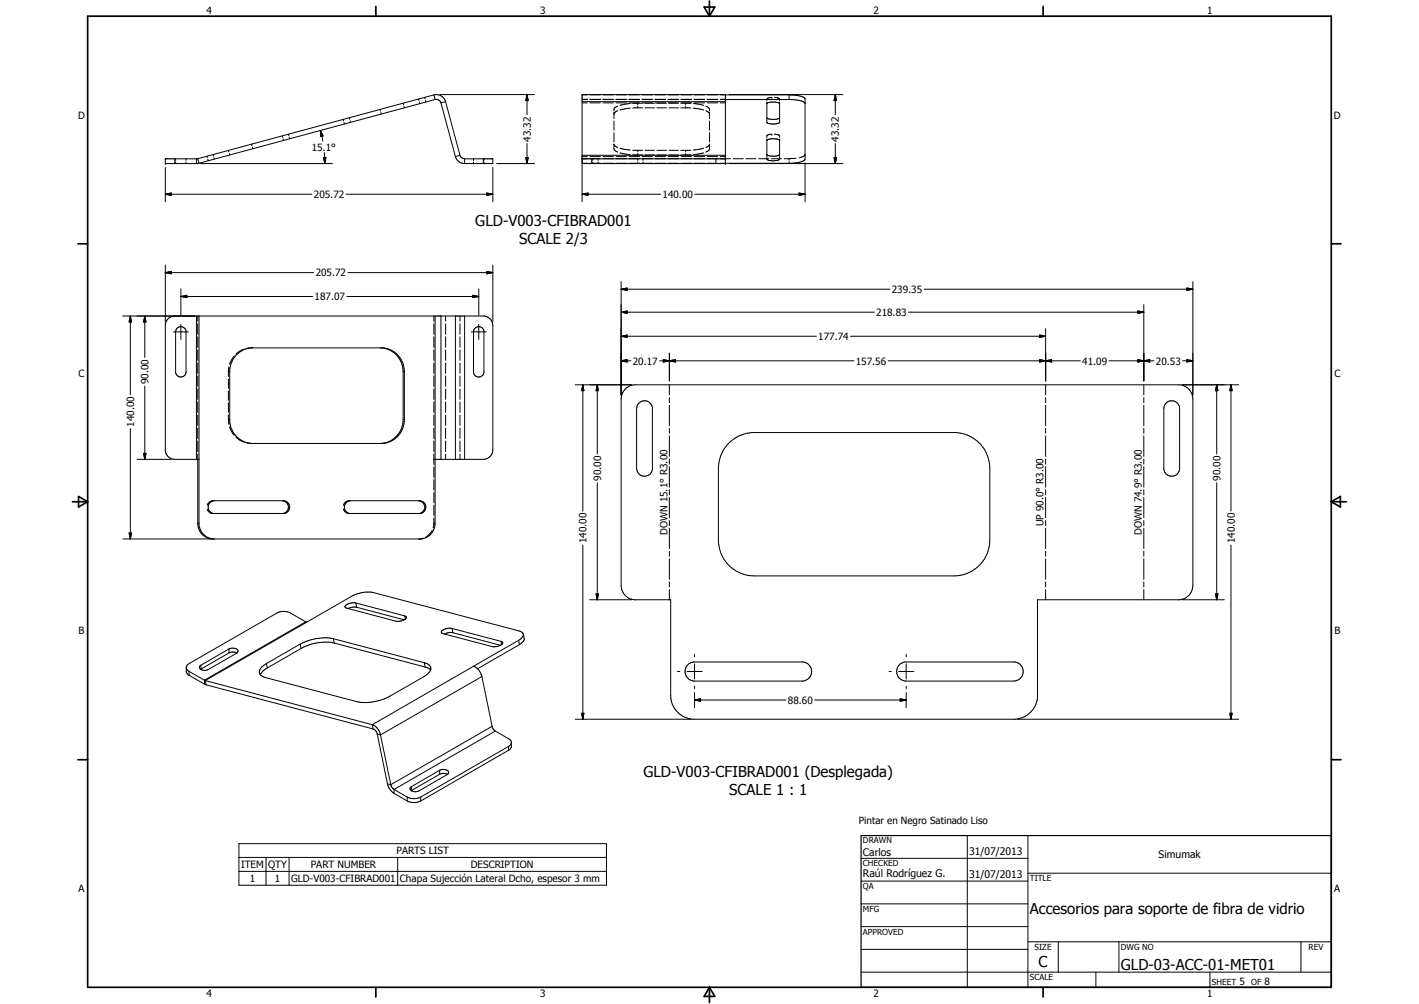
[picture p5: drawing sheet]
<svg xmlns="http://www.w3.org/2000/svg" width="594mm" height="420mm" viewBox="0 0 594 420" stroke-linecap="round" stroke-linejoin="round" font-family="sans-serif">
<g fill="none" stroke="#000" stroke-width=".42">
<path d="M181.6 39.7l.6 2M181.6 39.7l-98.8 26.7M181.6 39.7a4.1 4.1 0 0 1 5 2.8M184.3 39.6h39.5M220.6 39.6l.5 2.5h-1zM220.6 39.6v8.4M243.7 39.7h2.2M247 39.7h4.4M252.4 39.7h4.4M257.9 39.7h4.3M263.3 39.7h4.4M268.8 39.7h4.4"/>
<path d="M274.3 39.7h4.3M279.7 39.7h4.3M285.2 39.7h4.3M290.6 39.7h4.4M296.1 39.7h4.3M301.5 39.7h28.9M305.3 39.6h47.6M330.4 39.7l4 .3 2.2 .8 .5 .6v25.2l-.3 .5-2.4 .9-3.4 .3h-29.5M330.4 39.7v2M349.7 39.6l.5 2.5h-1zM349.7 39.6v8.4M118.1 56.9l.3 .6"/>
<path d="M118.5 58.1l.2 .7M120.8 56.1l.1 .7M121.1 57.4l.2 .7M134.1 54.6l1.1 2.3-.9 .2zM134.1 54.6l1.1 4.5M143.7 50l.1 .6M144 51.3l.2 .6M146.2 49.3l.2 .6M146.6 50.5l.2 .7M159.1 45.8l.2 .6M159.5 47.1l.1 .7M168.8 43.2l.1 .7"/>
<path d="M169.1 44.5l.2 .6M175.2 41.4l.2 .7M175.5 42.7l.2 .7M177.8 40.8l.2 .6M178.1 42l.2 .7M182.2 41.7l-98.9 26.6M182.2 41.7a2.04 2.04 0 0 1 2.4 1.4M184.6 43.1l6.1 22.4M186.6 42.5l6 22.5M186.6 42.5l-2 .6M243.7 41.6h2.2M243.7 41.7h2.2"/>
<path d="M243.7 43.1h2.2M243.7 42.5h60M247 41.6h4.4M247 41.7h4.4M247 43.1h4.4M252.4 41.6h4.4M252.4 41.7h4.4M252.4 43.1h4.4M257 47.1v2.6M257 50.6v3.9M257 55.5v3.9M257.9 41.6h4.3"/>
<path d="M257.9 41.7h4.3M257.9 43.1h4.3M258.6 44.4l-.2 .1a1.67 1.67 0 0 0-1.4 1.9M258.6 46.4l-1.3 .8-.3 .6M263.3 41.6h4.4M263.3 41.7h4.4M263.3 43.1h4.4M263.8 43.3l-4.2 .8M263.8 45.3l-4.2 .7M267 43.2v.7M267 44.5v.6M268.8 41.6h4.4"/>
<path d="M268.8 41.7h4.4M268.8 43.1h4.4M269.1 43.2l-4.2 .1M269.1 45.1l-4.2 .1M270 43.2h4M270 45.1h4M274.3 41.6h4.3M274.3 41.7h4.3M274.3 43.1h4.3M275 43.2h4.1M275 45.1h4.1M279.7 41.6h4.3"/>
<path d="M279.7 41.7h4.3M279.7 43.1h4.3M280.1 43.2h3.9M280.1 45.1h3.9M285 43.2l4.2 .1M285 45.1l4.2 .1M285.2 41.6h4.3M285.2 41.7h4.3M285.2 43.1h4.3M287.1 43.2v.7M287.1 44.5v.6M290.3 43.3l4.2 .8"/>
<path d="M290.3 45.3l4.2 .7M290.6 41.6h4.4M290.6 41.7h4.4M290.6 43.1h4.4M295.5 44.4l.2 .1a1.67 1.67 0 0 1 1.3 1.9M295.5 46.4l1.3 .8 .2 .6M296.1 41.6h4.3M296.1 41.7h4.3M296.1 43.1h4.3M297 47.1v2.6M297 50.6v3.9M297 55.5v3.9"/>
<path d="M301.5 41.6h2.2M301.5 41.7h30.7l3.5 .6 .9 .5 .5 .6M301.5 43.1h2.2M321 58.1l.1 8.6a5.6 5.6 0 0 0 4.6 .4l.7-.5v-8.5M321 42.7v8.5a5.3 5.3 0 0 0 5.4 0v-8.5M321 58.8l.1-.2a6.9 6.9 0 0 1 4.8-.2l.5 .4M321 43.4l.5-.4 1.2-.3h2l1.2 .3 .5 .4M321 49.3l.1 .2a6.9 6.9 0 0 0 5.2 0l.1-.2M323.1 40.8l-1.8 .3-.3 1M323.1 56.2l-.7 .1a1.05 1.05 0 0 0-1.4 1.2M324.3 40.8h.4a1.24 1.24 0 0 1 1.7 1.3M324.3 56.2l.7 .1a1.09 1.09 0 0 1 1.4 1.2"/>
<path d="M69.2 70.1v14.4M73.2 66.5v2M73.5 66.5v.6M73.5 67.8v.7M77.9 66.5v.6M77.9 67.8v.7M82.2 66.5v2M82.8 66.4l-13.6 .1v2l14.1-.2M82.8 66.4l.5 1.9M83.9 68.5h55.3M86.6 65.4l.2 .6M87 66.6l.2 .7"/>
<path d="M89.2 64.6l.2 .7M89.6 66l.1 .6M95.6 62.9l.2 .6M96 64.2l.2 .7M105.3 60.3l.1 .7M105.7 61.6l.1 .6M135.4 66h1l-.4 2.5zM135.8 63.9l.2 4.6M190.7 65.5a4.1 4.1 0 0 0 3.3 3h12.3v-2h-11.8M192.6 65l-1.9 .5M192.6 65a2.15 2.15 0 0 0 1.9 1.5M194.5 66.5v2"/>
<path d="M198.2 66.5v.6M198.2 67.8v.7M202.3 66.5v2M202.6 66.5v.6M202.6 67.8v.7M206.3 70.1v14.4M207.9 68.5h15.9M220.1 66h1l-.5 2.5zM220.6 60v8.5M243.7 68.5h60v-28.9h-60v44.9M243.7 68.3h2.2M243.7 65.5h2.2"/>
<path d="M243.7 65h60M247 68.3h4.4M247 65.5h4.4M247.7 66.5v2M248.2 66.5v.6M248.2 67.8v.7M250.4 66.5v.6M250.4 67.8v.7M252.4 68.3h4.4M252.4 65.5h4.4M257.9 68.3h4.3M257.9 65.5h4.3"/>
<path d="M258.6 61.7l-1.1-.6-.5-.8 .2 2.4 1.4 .9M259.6 64l4.2 .7M259.6 62l4.2 .8M263.3 68.3h4.4M263.3 65.5h4.4M264.9 62.9h4.2M264.9 64.8l4.2 .1M267 62.9v.6M267 64.2v.7M267 66.5v.6M267 67.8v.7M268.8 68.3h4.4"/>
<path d="M268.8 65.5h4.4M269.2 66.5v.6M269.2 67.8v.7M270 62.9h4M270 64.9h4M274.3 68.3h4.3M274.3 65.5h4.3M275 62.9h4.1M275 64.9h4.1M279.7 68.3h4.3M279.7 65.5h4.3M280.1 62.9h3.9"/>
<path d="M280.1 64.9h3.9M285.2 68.3h4.3M285.2 65.5h4.3M287.1 62.9v.6M287.1 64.2v.7M289.2 62.9h-4.2M289.2 64.8l-4.2 .1M290.6 68.3h4.4M290.6 65.5h4.4M294.5 62l-4.2 .8M294.5 64l-4.2 .7M295.5 61.7l1.1-.6 .4-.8-.1 2.4-1.4 .9"/>
<path d="M296.1 68.3h4.3M296.1 65.5h4.3M299.7 66.5v2M301.5 65.5h2.2M305.3 68.5h47.6M305.9 66.4l-62.2 .1M306.9 66.4h4.3M312.2 66.4h4.3M317.6 66.4h4.3M321 64.6a5.3 5.3 0 0 0 5.4 0M322.9 66.4h4.3M328.2 66.4h2.2"/>
<path d="M330.4 66.4v.7M330.4 67.7v.6M333.2 66.2l-2.8 .2M337.1 68.2v16.3M337.1 64.6l-.8 .8-1.6 .6M349.2 66h1l-.5 2.5zM349.7 60v8.5M69.2 81.3l2.5-.5v.9zM69.2 81.3h61.4M144.9 81.3h61.4M203.8 80.8l2.5 .5-2.5 .4zM243.7 81.3l2.5-.5v.9z"/>
<path d="M243.7 81.3h32.9M290.9 81.3h46.2M334.6 80.8l2.5 .5-2.5 .4zM69.2 114.1l2.5-.5v1zM69.2 110.9v23.7M69.2 114.1h62.2M145.7 114.1h60.6M203.8 113.6l2.5 .5-2.5 .5zM206.3 110.9v23.7M260 117.9v47.5M499.4 117.9v47.5M51.4 132.2h151.4a4.1 4.1 0 0 1 3.5 4v52.1a4 4 0 0 1-4 3.9h-20.3"/>
<path d="M54.6 132.2l.5 2.5h-1zM54.6 132.2v32.9M60.6 132.2l.5 2.5h-1zM60.6 132.2v17.4M72.6 138.9h6.3M72.7 132.2a4 4 0 0 0-3.5 3.6v52.9a4 4 0 0 0 4 3.5h10.1M74.2 137.3a2.22 2.22 0 0 1 3.7 1.3v17.4a2.21 2.21 0 0 1-2.2 1.8 2.21 2.21 0 0 1-2.2-1.8v-17.4zM75.7 124.1l2.5-.5v.9zM75.7 120.9v11.1M75.7 135.7v6.4M75.7 124.1h55.2M82.2 132.2v60"/>
<path d="M82.8 132.2v2.2M82.8 135.5v4.4M83.3 132.2v87.3a6.6 6.6 0 0 0 5.8 6.1M145.2 124.1h55.2M181.6 132.2v2.2M181.6 135.5v4.4M182.2 132.2v86.7M184.6 132.2v60M186.6 132.2v2.2M186.6 135.5v4.4M190.7 132.2v60M192.6 132.2v2.2"/>
<path d="M192.6 135.5v4.4M194.5 132.2v60M197.3 138.9h6.3M197.9 123.6l2.5 .5-2.5 .4zM198.7 137.5a2.23 2.23 0 0 1 2.3-.7 2.23 2.23 0 0 1 1.6 1.8v17.4a2.21 2.21 0 0 1-2.2 1.8 2.21 2.21 0 0 1-2.2-1.8v-17.4zM200.4 120.9v11.1M200.4 135.7v6.4M260 130.6l2.5-.5v1zM260 121l2.5-.5v1zM260 130.6h106M260 121h112.6M380.4 130.6h98.5"/>
<path d="M386.9 121h112.5M437.8 137.5v21.9M476.4 130.1l2.5 .5-2.5 .5zM478.9 127.5v31.9M496.9 120.5l2.5 .5-2.5 .5zM82.8 141v4.3M82.8 146.4v4.4M82.8 151.9v4.4M82.8 157.4v4.3M95.6 155.6h.2M95.6 155.6v2M95.6 158.6v4"/>
<path d="M95.9 153.5l-.3 2.1M96 155.6h.2M98.1 149l-1.2 1.6-.8 1.9M102.3 146.1l-1.8 .8-1.7 1.3M103.2 145.8l57.2-.2a9.9 9.9 0 0 1 8.9 9.2v21.5a9.9 9.9 0 0 1-9.7 9.3h-53.9M105.1 145.6a9.8 9.8 0 0 0-8.9 9.2v21.5a9.9 9.9 0 0 0 9.6 9.3M159.8 145.6a9.9 9.9 0 0 1 9 10M168.8 155.6h.5M168.8 155.6v20M181.6 141v4.3M181.6 146.4v4.4M181.6 151.9v4.4"/>
<path d="M181.6 157.4v4.3M186.6 141v4.3M186.6 146.4v4.4M186.6 151.9v4.4M186.6 157.4v4.3M192.6 141v4.3M192.6 146.4v4.4M192.6 151.9v4.4M192.6 157.4v4.3M260 151l2.5-.5v1zM260 140.7l2.5-.5v1zM260 151h4.1"/>
<path d="M260 140.7h81.8M276.1 151h81.4M277.7 150.5l2.5 .5-2.5 .5zM280.2 151l2.5-.5v1zM280.2 147.8v11.6M356.1 140.7h81.7M371.8 151h80.5M435.3 140.2l2.5 .5-2.5 .5zM435.3 150.5l2.5 .5-2.5 .5zM435.3 150.5v1l5-1v1zM437.8 151l2.5-.5v1zM464.3 151h18.8"/>
<path d="M476.4 150.5l2.5 .5-2.5 .5zM476.4 150.5v1l5-1v1zM478.9 151l2.5-.5v1zM495.1 151h4.3M496.9 150.5l2.5 .5-2.5 .5zM54.6 179.4v46.2M60.6 161.6v30.6M82.8 162.8v4.3M82.8 168.2v4.4M82.8 173.7v4.4M82.8 179.2v4.3M95.6 175.6h.2"/>
<path d="M95.6 175.6l.3 2M95.6 163.6v4M95.6 168.6v4M95.6 173.6v2M96 175.6h.2M96.1 178.6l.8 2 1.2 1.6M168.8 175.6h.5M168.8 175.6a9.9 9.9 0 0 1-9.7 10M181.6 162.8v4.3M181.6 168.2v4.4M181.6 173.7v4.4M181.6 179.2v4.3"/>
<path d="M186.6 162.8v4.3M186.6 168.2v4.4M186.6 173.7v4.4M186.6 179.2v4.3M192.6 162.8v4.3M192.6 168.2v4.4M192.6 173.7v4.4M192.6 179.2v4.3M240.8 161h23.6M244 161l.5 2.5h-1zM244 161v52.9M250.1 161l.4 2.5h-1z"/>
<path d="M250.1 161v29M262.2 162.3l1.5-.8 1.8-.5h228.5a6 6 0 0 1 5.4 6v78a6 6 0 0 1-5.4 6h-59.6v40a10 10 0 0 1-9.3 10h-135.1a10 10 0 0 1-9.2-10v-40h-15.3a6.1 6.1 0 0 1-5.5-6v-78a6.2 6.2 0 0 1 2.2-4.7zM267.5 168.7a3.3 3.3 0 0 1 3.4-.8 3.3 3.3 0 0 1 2.2 2.7v25.9a3.3 3.3 0 0 1-3.5 2.8 3.3 3.3 0 0 1-3.1-3.3v-25l.3-1.2zM280.2 161v4.3M280.2 166.4v2.1M280.2 169.6v8.6M280.2 179.2v2.2M437.8 161v4.3M437.8 166.4v2.1M437.8 169.6v8.6M437.8 179.2v2.2M478.9 161v4.3"/>
<path d="M478.9 166.4v2.1M478.9 169.6v8.6M478.9 179.2v2.2M488.2 168.7a3.3 3.3 0 0 1 3.6-.8 3.3 3.3 0 0 1 2.1 3.1v25a3.3 3.3 0 0 1-3.1 3.3 3.3 3.3 0 0 1-3.6-2.8v-25.9zM495 161h23.5M509.4 161l.5 2.5h-1zM509.4 161v29M515.4 161l.5 2.5h-1zM515.4 161v52.9M57.4 192.2h14.2M60.1 189.7h1l-.5 2.5zM82.8 190v29.5a6.6 6.6 0 0 0 5.8 6.1h87.7a6.6 6.6 0 0 0 5.9-6.7"/>
<path d="M82.8 184.6v4.4M98.8 182.9l1.7 1.3 1.8 .8M103.2 185.3l2.2 .3M181.6 192.2h.2M181.6 184.6v4.4M181.6 190v4.4M181.6 195.5v4.2M186.6 184.6v4.4M186.6 190v2.2M192.6 184.6v4.4M192.6 190v2.2M280.2 182.4v8.6"/>
<path d="M280.2 192.1v2.1M280.2 195.3v8.6M304.8 185.7a15.1 15.1 0 0 1 10.1-4.7h85.4a15.1 15.1 0 0 1 14.1 15v30a15 15 0 0 1-15 15h-83.6a15 15 0 0 1-15-15v-30a15.3 15.3 0 0 1 4-10.3zM437.8 182.4v8.6M437.8 192.1v2.1M437.8 195.3v8.6M478.9 182.4v8.6M478.9 192.1v2.1M478.9 195.3v8.6M82.8 218.9h.5M89.4 209.5a2.63 2.63 0 0 0-2.6 2M89.6 209.5h29.1a2.69 2.69 0 0 1 2.6 2.5 2.69 2.69 0 0 1-2.2 2.9h-30.3a2.65 2.65 0 0 1-2-1.9"/>
<path d="M89.7 209.5a2.69 2.69 0 0 0-2.5 2.5 2.69 2.69 0 0 0 2.1 2.9M118.1 209.5a2.69 2.69 0 0 1 2.6 2.5 2.69 2.69 0 0 1-2.2 2.9M146.4 209.5a2.63 2.63 0 0 0-2.6 2M146.6 209.5h29.1a2.69 2.69 0 0 1 2.6 2.5 2.69 2.69 0 0 1-2.2 2.9h-30.3a2.65 2.65 0 0 1-2-1.9M146.8 209.5a2.69 2.69 0 0 0-2.6 2.5 2.69 2.69 0 0 0 2.2 2.9M175.2 209.5a2.69 2.69 0 0 1 2.6 2.5 2.69 2.69 0 0 1-2.2 2.9M181.6 218.9h.2M181.6 218.9l-.3 2M181.6 200.8v4.2M181.6 206.1v4.3M181.6 211.5v4.2M181.6 216.8v2.1"/>
<path d="M182 218.9h.2M250.1 202v49M280.2 204.9v2.2M280.2 208.2v8.5M280.2 217.8v2.2M437.8 204.9v2.2M437.8 208.2v8.5M437.8 217.8v2.2M478.9 204.9v2.2M478.9 208.2v8.5M478.9 217.8v2.2M509.4 202v49"/>
<path d="M51.4 225.6h36.7M54.1 223.1h1l-.5 2.5zM177.2 225.2l-1.4 .4M181 221.9l-1 1.5-1.8 1.4M244 228.1v72.9M280.2 221v8.6M280.2 230.7v2.1M280.2 233.8v8.6M437.8 221v8.6M437.8 230.7v2.1M437.8 233.8v8.6M478.9 221v8.6"/>
<path d="M478.9 230.7v2.1M478.9 233.8v8.6M515.4 228.1v72.9M149 252.3a4.5 4.5 0 0 0-4.6 1.4l.2 .5 .6 .3 20.4 5.4 1.8 .1 1.8-.6M149 252.3l.3 1.8M149 252.3l20.4 5.4M149.3 254.1l-1.4-.1-2.2 .7M149.3 254.1l19.9 5.3M169.4 257.7a.7 .7 0 0 1 .7 .6 .7 .7 0 0 1-.4 .8M169.4 257.7l.3 1.4M169.7 259.1l-.5 .3M246.9 251h17.5"/>
<path d="M249.5 248.5h1l-.4 2.5zM280.2 243.5v2.2M280.2 246.7v4.3M437.8 243.5v2.2M437.8 246.7v4.3M478.9 243.5v2.2M478.9 246.7v4.3M495 251h17.6M508.9 248.5h1l-.5 2.5zM78 279.4l.4 .9 .8 .7M84.1 278.4v1.6M84.1 278.4a.91 .91 0 0 0-.6 .8 .91 .91 0 0 0 .5 .9"/>
<path d="M95.9 271.6l1.6-.4a1.42 1.42 0 0 1 1.6 .3 1.42 1.42 0 0 1 .3 1.5l-12.2 7.2-2 .3-1.2-.4M95.9 273.2l-11.8 6.8M95.9 271.6v1.6M95.9 271.6l-11.8 6.8M95.9 273.2a3.6 3.6 0 0 1 3.2 .1M111.5 277.7l-.5 .3a3.3 3.3 0 0 0-2.2 4.1l2 1.4 38.5 10.1a21.3 21.3 0 0 0 13.9-2.3l14.2-8.1 1.8-1.3 1.1-1.6M111.5 277.7l.4 1.8M111.9 279.5a6 6 0 0 0-2.9 2.9M125.7 269.5l.4 1.9M125.7 269.5l-14.2 8.2M126.1 271.4l-14.2 8.1M128 260.2l-6.4-3.7a6.2 6.2 0 0 0-5.7 0l-36.7 21.2-1.1 1.2-.1 2.1 .4 1 .8 .6"/>
<path d="M128 260.2l-42.4 24.4M128 260.2l.4 .2M128.4 260.4l-42.5 24.4M128.4 260.4l19.8-11.4a13.9 13.9 0 0 1 8.3-1l60.8 16a1.75 1.75 0 0 1 1.8 1.5 1.75 1.75 0 0 1-1.2 2l-.8 .5M139.6 267.3l.3 1.8M139.6 267.3a21.6 21.6 0 0 0-13.9 2.2M139.6 267.3l38 10M139.9 269.1a20.9 20.9 0 0 0-13.8 2.3M139.9 269.1l38.1 10M177.6 277.3a2.72 2.72 0 0 1 2.7 3M177.6 277.3l.4 1.8M178 279.1l2.3 1.2"/>
<path d="M189.3 263l-1.4-.1-1.9 .5a1.03 1.03 0 0 0-1 .4 1.03 1.03 0 0 0 0 1.2l21.3 5.6h1.8l1.4-.6M189.3 263l.3 1.8M189.3 263l20.5 5.4M189.6 264.8h-2.1l-1.5 .5M189.6 264.8l19.9 5.2M198.3 278.8l-42.4 24.5M198.3 278.8a6.1 6.1 0 0 1 3.5 4.3M209.8 268.4l.7 .8-1 .8M209.8 268.4l.2 1.3M217.1 268l.4 1.7M217.1 268l-18.8 10.8M217.5 269.7l-17.6 10.2"/>
<path d="M219.1 265.4l.4 2.3-.6 1-1.4 1M288.1 278l2.2-1h45.9a4 4 0 0 1 3.6 4.2 4 4 0 0 1-4 3.8h-45a4 4 0 0 1-3.8-2.6 4 4 0 0 1 1.1-4.4zM290.8 273.9v.9M290.8 277.8v6.4M376.7 278l2.2-1h45.9a4 4 0 0 1 3.6 4.2 4 4 0 0 1-4 3.8h-45a4 4 0 0 1-3.7-2.6 4 4 0 0 1 1-4.4zM379.4 273.9v.9M379.4 277.8v6.4M79.2 281v1.6M79.2 281l6.4 3.6M79.2 282.6l6.4 3.7M84.1 280l-.1 .1M85.6 284.6v1.7"/>
<path d="M85.6 286.3l.7 .3M85.6 284.6l.3 .2M85.9 284.8l70 18.5M85.9 284.8l.4 1.8M86.3 286.6l69.9 18.5M201.8 283.1l4.2 20.9M201.8 283.1l-42.5 24.5M243.5 298.5h1l-.5 2.5zM283.6 281h1M287.6 281h6.4M290.8 292.9l2.5-.5v1.1zM290.8 287.2v1"/>
<path d="M290.8 289.8v6.3M290.8 292.9h38.3M341.1 292.9h38.3M372.2 281h1M376.2 281h6.4M376.9 292.4l2.5 .5-2.5 .6zM379.4 287.2v1M379.4 289.8v6.3M514.9 298.5h1l-.5 2.5zM155.9 303.3l.3 1.8M155.9 303.3a5.7 5.7 0 0 1 3.4 4.3M156.2 305.1a2.8 2.8 0 0 1 1.7 2.1"/>
<path d="M157.9 307.2l1.4 .4M157.9 307.2l4.3 20.8M159.3 307.6l4.3 20.8M206 304l-42.4 24.4M206 304l.3 .8 1.1 1.1M207.4 305.9l5.8 3.4 .7 .7 .1 2.6-1.1 1.4M207.4 305.9l-42.4 24.5M212.9 312.4v1.6M212.9 312.4l-36.8 21.1M212.9 314l-36.8 21.2M214.1 310.9l-.2 .5-1 1M240.8 301h48.4"/>
<path d="M426 301h92.5M162.2 328l1.4 .4M162.2 328l.3 .9a6.1 6.1 0 0 0 2.5 3.1M163.6 328.4l.7 1.4 .7 .6M165 330.4l5.5 3.1M165 330.4v1.6M165 332l5.5 3.2M170.5 333.5a6.2 6.2 0 0 0 5.6 0M170.5 333.5v1.7M170.5 335.2l2.1 .6h1.4l2.1-.6M172.3 329.2v1.6M172.3 330.8l-.1 .1"/>
<path d="M172.3 329.2a.92 .92 0 0 0-.6 .8 .92 .92 0 0 0 .5 .9M176.1 333.5v1.7M184.1 322.4a2.46 2.46 0 0 1 3.7 1l-.4 .6-12 7-1.6 .3-1.6-.4M184.1 324l-11.8 6.8M184.1 322.4v1.6M184.1 322.4l-11.8 6.8M184.1 324l2-.4 1.2 .5M100 353.1h153.9v17.4h-153.9zM100 358.8h153.9M111.4 358.8v11.7M121 358.8v11.7M166.5 358.8v11.7"/>
<path d="M360.5 359.2h69.9M405 349.7v63.5M430.4 349.7v63.5M100 364.7h153.9M360.5 368.7h69.9M360.5 378.2h69.9M430.4 365.4h127M360.5 387.8h69.9M360.5 397.3h69.9M430.4 394.1h127M443.1 394.1v12.7M468.5 394.1v12.7"/>
<path d="M544.7 394.1v12.7M360.5 406.8h196.9M458.8 406.8v6.4M506.6 406.8v6.4"/>
</g>
<g fill="#000">
<circle cx="323.1" cy="56.2" r=".18"/>
<circle cx="323.1" cy="40.8" r=".18"/>
<circle cx="69.2" cy="66.5" r=".18"/>
<circle cx="69.2" cy="68.5" r=".18"/>
<circle cx="303.7" cy="66.5" r=".18"/>
<circle cx="303.7" cy="68.5" r=".18"/>
</g>
<g fill="none" stroke="#000" stroke-width=".71">
<path d="M36.7 6.8h520.7v406.4h-520.7zM157.3 2.7v4.1M294.8 3h4.4l-2.2 3.8zM297 .4v6.4M436.7 2.7v4.1M32.6 102h4.1M557.4 102h4M30.3 210h6.4M32.9 207.8l3.8 2.2-3.8 2.2zM557.4 210h6.3M557.4 210l3.8-2.2v4.4zM32.6 317.9h4.1"/>
<path d="M557.4 317.9h4M157.3 413.2v4M297 413.2v6.3M297 413.2l2.2 3.8h-4.4zM436.7 413.2v4"/>
</g>
<path d="M360.5 349.7h196.9v63.5h-196.9z" fill="none" stroke="#000" stroke-width=".51"/>
<g fill="#000">
<path d="M134.1 54.6l1.1 2.3-.9 .2zM220.6 39.6l.5 2.5h-1zM349.7 39.6l.5 2.5h-1zM135.4 66h1l-.4 2.5zM220.1 66h1l-.5 2.5zM349.2 66h1l-.5 2.5zM69.2 81.3l2.5-.5v.9zM203.8 80.8l2.5 .5-2.5 .4zM243.7 81.3l2.5-.5v.9zM334.6 80.8l2.5 .5-2.5 .4zM69.2 114.1l2.5-.5v1zM203.8 113.6l2.5 .5-2.5 .5z"/>
<path d="M54.6 132.2l.5 2.5h-1zM60.6 132.2l.5 2.5h-1zM75.7 124.1l2.5-.5v.9zM197.9 123.6l2.5 .5-2.5 .4zM260 130.6l2.5-.5v1zM260 121l2.5-.5v1zM476.4 130.1l2.5 .5-2.5 .5zM496.9 120.5l2.5 .5-2.5 .5zM260 151l2.5-.5v1zM260 140.7l2.5-.5v1zM277.7 150.5l2.5 .5-2.5 .5zM280.2 151l2.5-.5v1z"/>
<path d="M435.3 140.2l2.5 .5-2.5 .5zM435.3 150.5l2.5 .5-2.5 .5zM437.8 151l2.5-.5v1zM476.4 150.5l2.5 .5-2.5 .5zM478.9 151l2.5-.5v1zM496.9 150.5l2.5 .5-2.5 .5zM244 161l.5 2.5h-1zM250.1 161l.4 2.5h-1zM509.4 161l.5 2.5h-1zM515.4 161l.5 2.5h-1zM60.1 189.7h1l-.5 2.5zM54.1 223.1h1l-.5 2.5z"/>
<path d="M249.5 248.5h1l-.4 2.5zM508.9 248.5h1l-.5 2.5zM243.5 298.5h1l-.5 2.5zM290.8 292.9l2.5-.5v1.1zM376.9 292.4l2.5 .5-2.5 .6zM514.9 298.5h1l-.5 2.5z"/>
</g>
<g font-size="6.3">
<text x="199" y="94.4">GLD-V003-CFIBRAD001</text>
<text x="217.3" y="101.9">SCALE 2/3</text>
<text x="269.4" y="325.2">GLD-V003-CFIBRAD001 (Desplegada)</text>
<text x="305.3" y="332.7">SCALE 1 : 1</text>
<text x="431.1" y="382.6">Accesorios para soporte de fibra de vidrio</text>
<text x="434.8" y="404.7">C</text>
<text x="469.2" y="406">GLD-03-ACC-01-MET01</text>
</g>
<g font-size="4.4">
<text x="361.3" y="358.4">Carlos</text>
<text x="405.7" y="357.7">31/07/2013</text>
<text x="485" y="359.2">Simumak</text>
<text x="361.3" y="367.1">Raúl Rodríguez G.</text>
<text x="405.7" y="367.2">31/07/2013</text>
</g>
<g font-size="4.2">
<text x="86.4" y="5.8">4</text>
<text x="226.1" y="5.8">3</text>
<text x="365.7" y="5.8">2</text>
<text x="505.4" y="5.8">1</text>
<text x="32.8" y="49.6">D</text>
<text x="558.5" y="49.6">D</text>
<text x="222.2" y="59.3" transform="rotate(-90 222.2 59.3)">43.32</text>
<text x="351.2" y="59.3" transform="rotate(-90 351.2 59.3)">43.32</text>
<text x="130.5" y="63">15.1°</text>
<text x="131.4" y="82.8">205.72</text>
<text x="277.4" y="82.8">140.00</text>
<text x="132.2" y="115.7">205.72</text>
<text x="131.7" y="125.6">187.07</text>
<text x="373.4" y="122.6">239.35</text>
<text x="366.9" y="132.2">218.83</text>
<text x="342.6" y="142.2">177.74</text>
<text x="265" y="152.6">20.17</text>
<text x="358.3" y="152.6">157.56</text>
<text x="453.1" y="152.6">41.09</text>
<text x="483.9" y="152.6">20.53</text>
<text x="32.9" y="157.6">C</text>
<text x="62.2" y="160.8" transform="rotate(-90 62.2 160.8)">90.00</text>
<text x="558.7" y="157.6">C</text>
<text x="56.1" y="178.6" transform="rotate(-90 56.1 178.6)">140.00</text>
<text x="251.6" y="201.3" transform="rotate(-90 251.6 201.3)">90.00</text>
<text x="510.9" y="201.3" transform="rotate(-90 510.9 201.3)">90.00</text>
<text x="436.9" y="220.3" transform="rotate(-90 436.9 220.3)">UP 90.0° R3.00</text>
<text x="245.5" y="227.4" transform="rotate(-90 245.5 227.4)">140.00</text>
<text x="279.4" y="223.9" transform="rotate(-90 279.4 223.9)">DOWN 15.1° R3.00</text>
<text x="478" y="223.9" transform="rotate(-90 478 223.9)">DOWN 74.9° R3.00</text>
<text x="516.9" y="227.4" transform="rotate(-90 516.9 227.4)">140.00</text>
<text x="32.9" y="265.5">B</text>
<text x="558.7" y="265.5">B</text>
<text x="329.9" y="294.5">88.60</text>
<text x="166" y="357.5">PARTS LIST</text>
<text x="101" y="363.3">ITEM</text>
<text x="112.3" y="363.3">QTY</text>
<text x="130.1" y="363.3">PART NUMBER</text>
<text x="197.1" y="363.3">DESCRIPTION</text>
<text x="104.6" y="369.1">1</text>
<text x="115.1" y="369.1">1</text>
<text x="122" y="369.1">GLD-V003-CFIBRAD001</text>
<text x="167.4" y="369.3">Chapa Sujección Lateral Dcho, espesor 3 mm</text>
<text x="32.9" y="373.4">A</text>
<text x="558.6" y="373.4">A</text>
<text x="518.9" y="412.3">5</text>
<text x="529.4" y="412.3">8</text>
<text x="86.4" y="417.2">4</text>
<text x="226.1" y="417.2">3</text>
<text x="365.7" y="417.2">2</text>
<text x="505.4" y="417.2">1</text>
</g>
<text font-size="4.1" x="359.6" y="344.9">Pintar en Negro Satinado Liso</text>
<g font-size="3.5">
<text x="361.3" y="353">DRAWN</text>
<text x="361.3" y="362.5">CHECKED</text>
<text x="431.1" y="368.7">TITLE</text>
<text x="361.3" y="372.1">QA</text>
<text x="361.3" y="381.6">MFG</text>
<text x="361.3" y="391.1">APPROVED</text>
<text x="433.1" y="397.5">SIZE</text>
<text x="469.2" y="397.5">DWG NO</text>
<text x="547.9" y="397.4">REV</text>
<text x="431.1" y="410.2">SCALE</text>
<text x="507.3" y="412.3">SHEET</text>
<text x="523.8" y="412.3">OF</text>
</g>
</svg>
